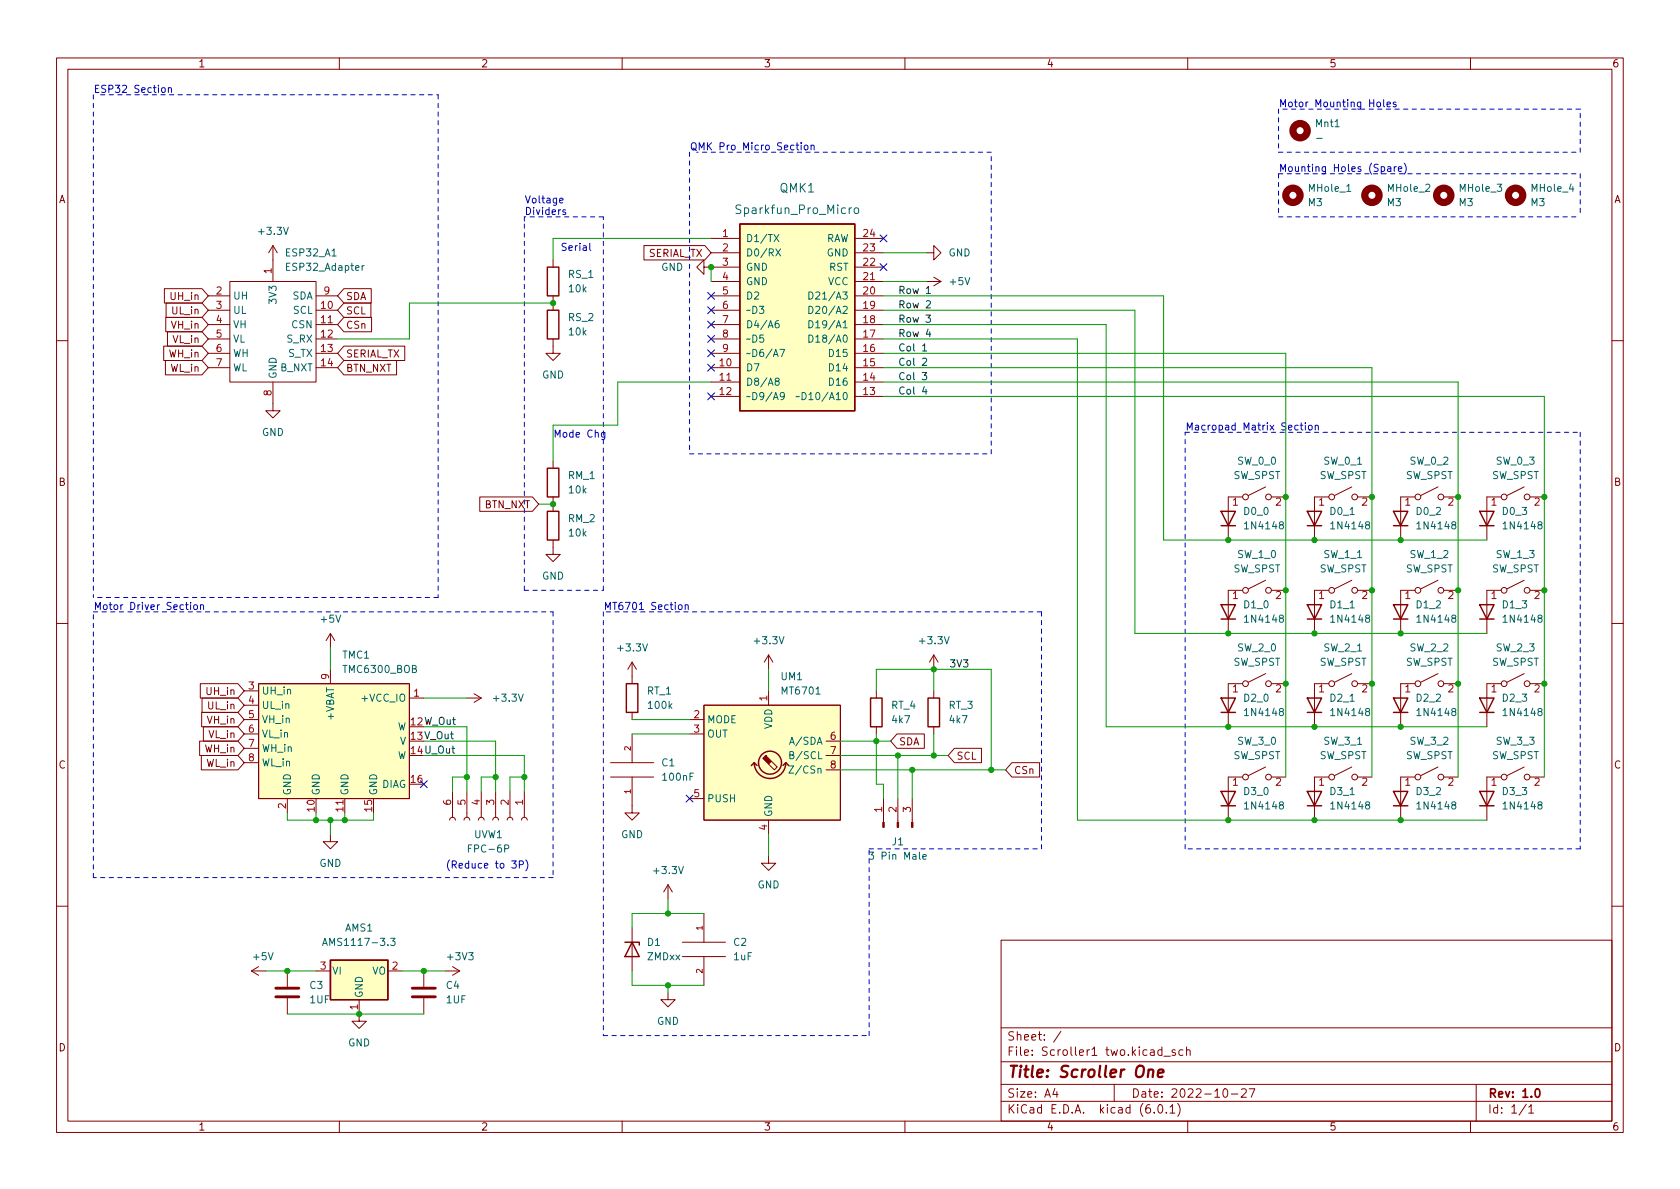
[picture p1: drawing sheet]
<svg xmlns="http://www.w3.org/2000/svg" width="297mm" height="210mm" viewBox="0 0 297 210" stroke-linecap="round" stroke-linejoin="round" font-family="sans-serif">
<g fill="none" stroke="#840000" stroke-width=".18">
<path d="M10 10.2h277v190.1h-277zM12 12.2h273v186.1h-273zM60 10.2v2M110 10.2v2M160 10.2v2M210 10.2v2M260 10.2v2M29.1 51h6.6l1.1 1.3-1.1 1.3h-6.6zM29.3 56.1h6.4l1.1 1.3-1.1 1.3h-6.4zM29.4 53.6h6.3l1.1 1.3-1.1 1.2h-6.3zM29.6 58.7h6.1l1.1 1.2-1.1 1.3h-6.1zM36.8 59.9h3.8"/>
<path d="M36.8 57.4h3.8M36.8 54.9h3.8M36.8 52.3h3.8M40.6 49.8h15.3v17.8h-15.3zM48.3 43.4v6.4M48.3 43.4l-.8 1.3M48.3 43.4l.7 1.3M55.9 59.9h3.8M55.9 57.4h3.8M55.9 54.9h3.8M55.9 52.3h3.8M60.8 53.6h4.8v2.5h-4.8l-1.1-1.2z"/>
<path d="M60.8 51h4.8v2.6h-4.8l-1.1-1.3zM60.8 56.1h4.9v2.6h-4.9l-1.1-1.3zM97.8 59.9v2.6h1.3l-1.3 1.2-1.3-1.2h1.3M97.8 46v1.2M97.8 52.3v2.6M113.9 43.4h10.7l1.1 1.3-1.1 1.3h-10.7zM124.5 47.2v-1.2l-1.3 1.2 1.3 1.3v-1.3h6.3M125.7 49.8h5.1M125.7 42.2h5.1M125.7 59.9h5.1M125.7 57.4h5.1M125.7 54.9h5.1"/>
<path d="M125.7 44.7h5.1M125.7 52.3h5.1M151.1 49.8h5.1M151.1 42.2h5.1M151.1 59.9h5.1M151.1 57.4h5.1M151.1 54.9h5.1M151.1 44.7h5.1M151.1 52.3h5.1M151.1 47.2h5.1M163.8 44.7h1.3v-1.3l1.3 1.3-1.3 1.3v-1.3M163.8 49.8h2.6"/>
<path d="M165.1 49l1.3 .8M166.4 49.8l-1.3 .7M10 60.2h2M28.9 61.2h6.8l1.1 1.3-1.1 1.2h-6.8zM29.2 63.7h6.5l1.1 1.3-1.1 1.3h-6.5zM36.8 65h3.8M36.8 62.5h3.8M48.3 67.6v5h1.2l-1.2 1.3-1.3-1.3h1.3M55.9 65h3.8M55.9 62.5h3.8M60.8 61.2h10.8v2.5h-10.8l-1.1-1.2zM60.8 63.7h9.3v2.6h-9.3l-1.1-1.3z"/>
<path d="M125.7 65h5.1M125.7 67.6h5.1M125.7 70.1h5.1M125.7 62.5h5.1M151.1 65h5.1M151.1 67.6h5.1M151.1 70.1h5.1M151.1 62.5h5.1M285 60.2h2M84.8 87.9h9.3l1.1 1.2-1.1 1.3h-9.3zM97.8 95.5v2.5h1.3l-1.3 1.3-1.3-1.3h1.3M97.8 81.5v1.3"/>
<path d="M97.8 87.9v2.5M219.7 87.9h-2.5v7.6M223.8 86.1l-3.1 1.5M224.8 87.9h2.5M234.9 87.9h-2.5v7.6M239 86.1l-3 1.5M240 87.9h2.6M250.2 87.9h-2.6v7.6M254.3 86.1l-3.1 1.5M255.3 87.9h2.5M265.4 87.9h-2.5v7.6M269.5 86.1l-3.1 1.5"/>
<path d="M270.5 87.9h2.5M10 110.2h2M58.4 112v2.5M58.4 118.4v2.5M58.4 112l-.7 1.3M58.4 112l.8 1.3M111.8 117.1v3.8M111.8 117.1l-.8 1.3M111.8 117.1l.7 1.3M135.9 115.8v2.6M135.9 115.8l-.8 1.3M135.9 115.8l.8 1.3"/>
<path d="M165.1 115.8l-.8 1.3M165.1 115.8v2.6M165.1 115.8l.8 1.3M219.7 104.4h-2.5v7.6M223.8 119.1l-3.1 1.5M223.8 102.6l-3.1 1.5M224.8 104.4h2.5M234.9 104.4h-2.5v7.6M239 119.1l-3 1.5M239 102.6l-3 1.5M240 104.4h2.6M250.2 104.4h-2.6v7.6"/>
<path d="M254.3 119.1l-3.1 1.5M254.3 102.6l-3.1 1.5M255.3 104.4h2.5M265.4 104.4h-2.5v7.6M269.5 119.1l-3.1 1.5M269.5 102.6l-3.1 1.5M270.5 104.4h2.5M285 110.2h2M35.3 131.1h6.8l1.1 1.2-1.1 1.3h-6.8zM35.4 120.9h6.7l1.1 1.3-1.1 1.2h-6.7zM35.6 133.6h6.5l1.1 1.3-1.1 1.2h-6.5zM35.7 126h6.4l1.1 1.2-1.1 1.3h-6.4z"/>
<path d="M35.7 123.4h6.4l1.1 1.3-1.1 1.3h-6.4zM36 128.5h6.1l1.1 1.3-1.1 1.3h-6.1zM43.2 127.2h2.5M43.2 129.8h2.5M43.2 134.9h2.5M43.2 122.2h2.5M43.2 124.7h2.5M43.2 132.3h2.5M45.7 120.9h26.7v20.3h-26.7zM72.4 123.4h2.5M80 139.9v4.6M82.5 123.4h2.6"/>
<path d="M82.5 139.9v4.6M83.8 122.7l1.3 .7M85.1 123.4l-1.3 .8M85.1 139.9v4.6M87.6 139.9v4.6M90.2 139.9v4.6M92.7 139.9v4.6M107.9 137.4h7.7M107.9 134.9h7.7M111.8 137.4v6.4h1.2l-1.2 1.2-1.3-1.2h1.3M111.8 126v1.2M111.8 129.8v5.1"/>
<path d="M121.9 127.2h2.6M121.9 129.8h2.6M124.5 124.7h24.1v20.3h-24.1zM135.9 122.2v2.5M136.4 134.6l1 1-.5 .5-1-1M146 131.1h2.6M146 133.6h2.6M146 136.1h2.6M154.9 122.2v1.2M154.9 128.5v1.3M158.6 129.8h4.8v2.5h-4.8l-1.1-1.2zM165.1 122.2v1.2"/>
<path d="M165.1 128.5v1.3M168.8 132.3h4.7v2.6h-4.7l-1.2-1.3zM178.9 134.9h4.9v2.5h-4.9l-1.1-1.3zM219.7 120.9h-2.5v7.6M219.7 137.4h-2.5v7.6M223.8 135.6l-3.1 1.6M224.8 120.9h2.5M224.8 137.4h2.5M234.9 120.9h-2.5v7.6M234.9 137.4h-2.5v7.6M239 135.6l-3 1.6M240 120.9h2.6"/>
<path d="M240 137.4h2.6M250.2 120.9h-2.6v7.6M250.2 137.4h-2.6v7.6M254.3 135.6l-3.1 1.6M255.3 120.9h2.5M255.3 137.4h2.5M265.4 120.9h-2.5v7.6M265.4 137.4h-2.5v7.6M269.5 135.6l-3.1 1.6M270.5 120.9h2.5M270.5 137.4h2.5M50.8 141.2v2.6"/>
<path d="M58.4 147.6v1.2h1.3l-1.3 1.3-1.3-1.3h1.3M61 141.2v2.6M79.5 145l.2-.3 .3-.2 .4 .2 .1 .3M82 145l.2-.3 .3-.2 .4 .2 .2 .3M84.6 145l.1-.3 .4-.2 .3 .2 .2 .3M87.1 145l.2-.3 .3-.2 .4 .2 .1 .3M89.7 145l.1-.3 .4-.2 .3 .2 .2 .3M92.2 145l.2-.3 .3-.2 .4 .2 .1 .3M118.1 156.5l-.8 1.2M118.1 156.5v2.5M118.1 156.5l.8 1.2M121.9 141.2h2.6"/>
<path d="M135.9 151.4v1.2h1.3l-1.3 1.3-1.3-1.3h1.3M135.9 145v2.6M156.2 141.2v4.2M158.7 141.2v4.2M161.3 141.2v4.2M10 160.2h2M44.4 171.7l1.3 .8M44.4 171.7h2.6M45.7 170.9l-1.3 .8M50.8 171.7v2.8M50.8 176.5v2.8M55.9 171.7h2.5"/>
<path d="M63.5 176.8v3.8h1.3l-1.3 1.3-1.3-1.3h1.3M68.6 171.7h2.5M74.9 171.7v2.8M74.9 176.5v2.8M78.7 171.7h2.6M80 170.9l1.3 .8M81.3 171.7l-1.3 .8M111.8 164.1v7.6M118.1 175.5v1.3h1.3l-1.3 1.2-1.3-1.2h1.3M120.6 169.2h7.7M120.6 166.6h7.7M124.5 161.5v5.1"/>
<path d="M124.5 169.2v5M177 166.3h108v32h-108zM285 160.2h2M60 198.3v2M110 198.3v2M160 198.3v2M177 194.8h108M177 191.8h108M177 187.8h108M177 181.8h108M186.5 192.5l-.4 1h1M186.9 193v1"/>
<path d="M187.6 182.4l-1.3 1.9M197 191.8v3M204.1 196.7v.1M204.9 195.4l.2-.1a.81 .81 0 0 1 .6 .7 .81 .81 0 0 1-.3 .8h-.2a.81 .81 0 0 1-.6-.6 .81 .81 0 0 1 .3-.8zM205.4 185.7l-.4-.1-.3 .3v.4l.2 .3h.5M205.4 185.1v1.5M205.8 186.8h1.1M206.2 196.7v.1M206.9 195.8l.4-.5v1.5M206.9 196.8h.8M207.8 185.7l-.4-.1-.2 .2 .1 .3 .5 .1v.4h-.6M208.2 195.1a1.72 1.72 0 0 1 0 2.3"/>
<path d="M209.1 185.7l-.4-.1-.3 .3v.4l.2 .3h.5M209.8 185.8l.2-.2 .4 .1v.9M209.8 185.1v1.5M210 198.3v2M216.4 192.6l.2-.1a.81 .81 0 0 1 .6 .7 .81 .81 0 0 1-.3 .8h-.2a.81 .81 0 0 1-.6-.6 .81 .81 0 0 1 .3-.8zM217.7 193.5h1.2M219.5 192.7l.6-.2 .2 .2 .1 .3-1 1h1M220.9 192.5h1l-.7 1.5M260 198.3v2M261 191.8v6.5M269.9 195.3l-1.3 1.9M270.3 195.8l.4-.5v1.5"/>
<path d="M270.3 196.8h.9"/>
<circle cx="220.2" cy="87.9" r=".51"/>
<circle cx="224.3" cy="87.9" r=".51"/>
<circle cx="235.5" cy="87.9" r=".51"/>
<circle cx="239.5" cy="87.9" r=".51"/>
<circle cx="250.7" cy="87.9" r=".51"/>
<circle cx="254.8" cy="87.9" r=".51"/>
<circle cx="265.9" cy="87.9" r=".51"/>
<circle cx="270" cy="87.9" r=".51"/>
<circle cx="220.2" cy="104.4" r=".51"/>
<circle cx="224.3" cy="104.4" r=".51"/>
<circle cx="235.5" cy="104.4" r=".51"/>
<circle cx="239.5" cy="104.4" r=".51"/>
<circle cx="250.7" cy="104.4" r=".51"/>
<circle cx="254.8" cy="104.4" r=".51"/>
<circle cx="265.9" cy="104.4" r=".51"/>
<circle cx="270" cy="104.4" r=".51"/>
<circle cx="220.2" cy="120.9" r=".51"/>
<circle cx="220.2" cy="137.4" r=".51"/>
<circle cx="224.3" cy="120.9" r=".51"/>
<circle cx="224.3" cy="137.4" r=".51"/>
<circle cx="235.5" cy="120.9" r=".51"/>
<circle cx="235.5" cy="137.4" r=".51"/>
<circle cx="239.5" cy="120.9" r=".51"/>
<circle cx="239.5" cy="137.4" r=".51"/>
<circle cx="250.7" cy="120.9" r=".51"/>
<circle cx="250.7" cy="137.4" r=".51"/>
<circle cx="254.8" cy="120.9" r=".51"/>
<circle cx="254.8" cy="137.4" r=".51"/>
<circle cx="265.9" cy="120.9" r=".51"/>
<circle cx="265.9" cy="137.4" r=".51"/>
<circle cx="270" cy="120.9" r=".51"/>
<circle cx="270" cy="137.4" r=".51"/>
</g>
<path d="M271.6 192.6l.2-.1a.82 .82 0 0 1 .6 .7 .82 .82 0 0 1-.3 .8h-.2a.81 .81 0 0 1-.6-.6 .81 .81 0 0 1 .3-.8z" fill="none" stroke="#840000" stroke-width=".3"/>
<path d="M203.1 189.3a.49 .49 0 0 1 .8 .1l-.1 1.1M203.1 189.1l-.2 1.4M204.7 189.8l1-.2v-.4l-.2-.1-.6 .1-.2 1 .2 .3 .6-.1" fill="none" stroke="#840000" stroke-width=".4"/>
<g fill="none" stroke="#840000" stroke-width=".25">
<path d="M130.8 39.6h20.3v33h-20.3zM96.8 54.9h2v5h-2zM96.8 47.2h2v5.1h-2zM96.8 90.4h2v5.1h-2zM96.8 82.8h2v5.1h-2zM215.9 90.4h2.5l-1.2 2.6zM215.9 93h2.5M231.1 90.4h2.6l-1.3 2.6zM231.1 93h2.6M246.4 90.4h2.5l-1.3 2.6zM246.4 93h2.5M261.6 90.4h2.6l-1.3 2.6z"/>
<path d="M261.6 93h2.6M215.9 106.9h2.5l-1.2 2.6zM215.9 109.5h2.5M231.1 106.9h2.6l-1.3 2.6zM231.1 109.5h2.6M246.4 106.9h2.5l-1.3 2.6zM246.4 109.5h2.5M261.6 106.9h2.6l-1.3 2.6zM261.6 109.5h2.6M110.7 120.9h2.1v5.1h-2.1zM133.3 134.9a2.79 2.79 0 0 0 2.8 2.8 2.79 2.79 0 0 0 2.8-2.8M133.3 134.9l-.5 .5"/>
<path d="M133.3 134.9l.6 .5M138.9 134.9l-.5 .5M138.9 134.9l.5 .5M153.9 123.4h2.1v5.1h-2.1zM164.1 123.4h2v5.1h-2zM215.9 139.9h2.5l-1.2 2.6zM215.9 123.4h2.5l-1.2 2.6zM215.9 126h2.5M231.1 123.4h2.6l-1.3 2.6zM231.1 139.9h2.6l-1.3 2.6zM231.1 126h2.6M246.4 139.9h2.5l-1.3 2.6z"/>
<path d="M246.4 123.4h2.5l-1.3 2.6zM246.4 126h2.5M261.6 139.9h2.6l-1.3 2.6zM261.6 123.4h2.6l-1.3 2.6zM261.6 126h2.6M215.9 142.5h2.5M231.1 142.5h2.6M246.4 142.5h2.5M261.6 142.5h2.6M58.4 169.8h10.2v7h-10.2zM110.5 166.6h2.5v.5M111.8 166.6l1.2 2.6h-2.5z"/>
<circle cx="136.1" cy="134.9" r="2.03"/>
</g>
<g fill="#ffffc2" stroke="#ffffc2" stroke-width=".18">
<path d="M58.4 169.8h10.2v7h-10.2z"/>
<path d="M124.5 124.7h24.1v20.3h-24.1z"/>
<path d="M45.7 120.9h26.7v20.3h-26.7z"/>
<path d="M130.8 39.6h20.3v33h-20.3z"/>
</g>
<g fill="none" stroke="#006464" stroke-width=".18">
<path d="M151.1 36.9l.2-.1 .4 .1 .1 .6-.1 .2-.4 .1-.2-.2zM64.4 47l-.4 .2M136.9 41.5l.8 1.2M137.2 44l.8 1.3M137.6 56.7l-.3 .1a.86 .86 0 0 0 0 1.2l.4-.1 .1-.5-.3-.2h-.2l-.3 .2M137.7 41.5l-.8 1.2M138 44l-.8 1.3M143 59.2a.64 .64 0 0 1 .8 .7 .64 .64 0 0 1-.8 .6zM143 56.7a.64 .64 0 0 1 .8 .6 .64 .64 0 0 1-.8 .7zM143 54.2a.64 .64 0 0 1 .8 .6 .64 .64 0 0 1-.8 .6zM143 51.6a.64 .64 0 0 1 .8 .7 .64 .64 0 0 1-.8 .6zM137.3 67.4l-.3-.2 .1-.2 .2-.1h.3l.2 .2-.1 .2-.5 .2-.2 .1v.3l.3 .2h.3l.2-.2v-.3l-.3-.2"/>
<path d="M137.9 61.8h.8l-.5 1.3M138.7 69.9l-.3 .3-.3-.1-.2-.2 .2-.4 .3-.1 .2 .1a.84 .84 0 0 1-.3 1.2h-.2M141.3 70.1l-.6 .1M141.8 69.4a.64 .64 0 0 1 .7 .6 .64 .64 0 0 1-.7 .7zM139.5 135.4h.8l-.8 1.3h.8M139.7 133.5l.5-.1 .1-.1v-.3l-.6-.1v1.3h.4l.2-.1 .1-.4-.3-.2M153.7 150.7h.8l-.5 .5 .4 .1v.5l-.2 .2-.5-.2M163.2 151.5l.6-.1-.1-.2-.4-.1-.1 .2v.6h.5M57 167.2l.5-1.3 .4 1.3M57.1 166.8h.7M69.1 165.9h.7l-.4 .5 .4 .1v.6l-.2 .1-.5-.1"/>
</g>
<g fill="#840000" stroke="#840000" stroke-width=".18">
<path d="M161.2 145.4h.2v.9h-.2z"/>
<path d="M158.6 145.4h.3v.9h-.3z"/>
<path d="M156.1 145.4h.2v.9h-.2z"/>
<path d="M135.4 133.6l1 1-.5 .5-1-1 .5-.5 .1 .1z"/>
</g>
<path d="M48.8 176.3h4M48.8 174.7h4M72.9 176.3h4.1M72.9 174.7h4.1" fill="none" stroke="#840000" stroke-width=".51"/>
<g fill="none" stroke="#840000" stroke-width="1.3">
<circle cx="228.6" cy="34.5" r="1.27"/>
<circle cx="229.9" cy="23.1" r="1.27"/>
<circle cx="242.6" cy="34.5" r="1.27"/>
<circle cx="255.3" cy="34.5" r="1.27"/>
<circle cx="268" cy="34.5" r="1.27"/>
</g>
<path d="M163.7 55.7h.8l-.4 .5 .4 .1v.6l-.2 .1-.6-.1M163.8 51l.3-.4v1.3M163.8 53.3l.5-.1 .2 .3-.8 .9h.8M163.8 51.9h.7M164.1 58.2l-.3 .9h.8M164.4 58.7v.8M163.1 65.9h.7l-.4 .5 .4 .1v.5l-.2 .1-.5-.1M163.1 61.2l.4-.4v1.3M163.1 63.5l.5-.2 .2 .4-.7 .9h.7M163.1 62.1h.7M163.4 68.4l-.3 .9h.8M163.7 68.8v.9" fill="none" stroke="#0f0f0f" stroke-width=".18"/>
<g fill="none" stroke="#0000c2" stroke-width=".18">
<path d="M28.7 15.6l.3-.1 .2 .2v.4l-.2 .2h-.3l-.1-.2zM29.8 15.6l.2-.1 .3 .1v.7M29.8 15.5v.8M243.6 18.1l.3-.1 .2 .3v.3l-.2 .3-.3-.1-.2-.2zM244.6 17.6v1.1l.2 .2M245.2 18.5l.7-.2-.1-.2-.4-.1-.2 .2 .1 .6h.5M246.8 18.1l-.3-.1-.2 .2 .1 .2 .4 .1v.3h-.5M99 35.5l.6-.2-.1-.2-.4-.1-.1 .2v.6h.5M100 37.2l-.3-.1-.2 .2 .1 .2 .4 .1v.3h-.5M140.7 25.7h.5M140.9 25.2v1.1l.3 .2M141.7 25.2v.2"/>
<path d="M141.7 25.7v.8M142.3 25.7h.3l.3 .2v.4l-.3 .2-.3-.1-.1-.1zM143.4 25.8l.2-.1h.3v.8M143.4 25.7v.8M245.4 29.5h.5v.8M245.9 29.8h-.4l-.2 .2 .2 .3h.4M246.5 29.5v.8M246.9 29.5l-.4 .2M247.2 29.9l.6-.1v-.3h-.4l-.2 .2 .1 .6h.5M248.3 28.9a1.46 1.46 0 0 1 0 1.9M104.3 43v1.1l.2 .2M106.9 76.5v1l-.2 .2h-.3"/>
<path d="M106.9 76.5h-.3l-.3 .2 .2 .5h.4M229.9 75.2h.5M230.1 74.8v1.1l.3 .1M230.8 74.8v.1M230.8 75.2v.8M231.5 75.3l.3-.1 .2 .2v.4l-.2 .2h-.3l-.2-.2zM232.5 75.3l.2-.1 .3 .1 .1 .7M232.5 75.2v.8M32.8 106.9h.5M33 106.5v1.1l.3 .2M33.7 106.5v.1M33.7 106.9v.9"/>
<path d="M34.4 107l.3-.1 .2 .3v.3l-.2 .3-.3-.1-.2-.2zM35.5 107.1l.1-.2 .3 .1 .1 .8M35.5 106.9v.9M120.1 107l.3-.1 .2 .3v.3l-.2 .3-.3-.1-.2-.2zM121.1 107.1l.2-.2 .3 .1 .1 .8M121.1 106.9v.9M90.5 152.2h.8l-.4 .5 .3 .1v.6l-.2 .1-.5-.1M91.8 152.9l.6-.1 .1-.1v-.3l-.7-.2v1.3M93 152.1a1.46 1.46 0 0 1 0 1.9"/>
</g>
<g fill="none" stroke="#0000c2" stroke-width=".18" stroke-dasharray=".8 .8">
<path d="M16.5 16.8v88.9M17.8 16.8h59.7M77.5 16.8v88.9M226.1 19.3v7.6M279.4 19.3h-53.3M92.7 38.3v1.3M92.7 39.6v64.8M106.7 38.3h-14M121.9 26.9v53.4M175.3 26.9h-52.1M226.1 38.3h53.3M226.1 30.7v7.6"/>
<path d="M226.1 30.7h53.3M226.1 26.9h53.3M279.4 26.9v-7.6M279.4 30.7v7.6M209.5 76.4h69.9M279.4 76.4v73.7M121.9 80.3h53.4M175.3 80.3v-53.4M16.5 108.2h81.3M77.5 105.7h-61M92.7 104.4h14M97.8 108.2v47"/>
<path d="M106.7 104.4v-66.1M106.7 108.2v74.9M184.1 108.2h-77.4M16.5 155.2v-47M97.8 155.2h-81.3M153.7 150.1h30.4M184.1 150.1v-41.9M209.5 150.1v-73.7M279.4 150.1h-69.9M106.7 183.1h47M153.7 183.1v-33"/>
</g>
<g fill="none" stroke="#009600" stroke-width=".18">
<path d="M97.8 53.6h-25.4v6.3h-12.7M125.7 42.2h-27.9v3.8M125.7 47.2v2.6M156.2 59.9h34.3v85.1h72.4M156.2 57.4h39.4v71.1h67.3M156.2 52.3h49.5v43.2h57.2M156.2 54.9h44.5v57.1h62.2M156.2 49.8h7.6M156.2 44.7h7.6M125.7 67.6h-16.5v7.6h-11.4v6.3M156.2 65h86.4v72.4M156.2 62.5h71.1v74.9"/>
<path d="M156.2 67.6h101.6v69.8M156.2 70.1h116.8v67.3M95.2 89.1h2.6M58.4 114.5v3.9M135.9 118.4v3.8M165.1 118.4v3.8M74.9 133.6h17.8v6.3M74.9 131.1h12.7v8.8M74.9 128.5h7.6v11.4M74.9 123.4h7.6M82.5 137.4h-2.5v2.5M87.6 137.4h-2.5v2.5"/>
<path d="M92.7 137.4h-2.5v2.5M111.8 129.8h10.1M111.8 127.2h10.1M148.6 133.6h19M148.6 136.1h29.2M148.6 131.1h8.9M154.9 122.2v-3.8h20.4v17.7M154.9 129.8v8.9h1.3v2.5M158.7 133.6v7.6M161.3 136.1v5.1M165.1 129.8v3.8M50.8 143.8v1.2h15.2v-1.2"/>
<path d="M55.9 143.8v1.2M58.4 145v2.6M61 143.8v1.2M118.1 159v2.5M135.9 147.6v3.8M47 171.7h8.9M50.8 179.3h24.1M71.1 171.7h7.6M111.8 171.7v2.5h12.7M118.1 174.2v1.3M124.5 161.5h-12.7v2.6"/>
</g>
<g fill="none" stroke="#000084" stroke-width=".18">
<path d="M125.1 59.3l1.2 1.2M125.1 51.7l1.2 1.2M125.1 54.2l1.2 1.3M125.1 56.8l1.2 1.2M126.3 59.3l-1.2 1.2M126.3 51.7l-1.2 1.2M126.3 54.2l-1.2 1.3M126.3 56.8l-1.2 1.2M155.6 41.5l1.2 1.3M155.6 46.6l1.2 1.2M156.8 41.5l-1.2 1.3M156.8 46.6l-1.2 1.2"/>
<path d="M125.1 64.4l1.2 1.2M125.1 69.5l1.2 1.2M125.1 61.9l1.2 1.2M126.3 64.4l-1.2 1.2M126.3 69.5l-1.2 1.2M126.3 61.9l-1.2 1.2M74.3 138.1l1.2 1.2M75.5 138.1l-1.2 1.2M121.3 140.6l1.2 1.2M122.5 140.6l-1.2 1.2"/>
</g>
<g fill="#009600" stroke="#009600" stroke-width=".18">
<circle cx="161.3" cy="136.1" r=".46"/>
<circle cx="158.7" cy="133.6" r=".46"/>
<circle cx="154.9" cy="131.1" r=".46"/>
<circle cx="125.7" cy="47.2" r=".46"/>
<circle cx="55.9" cy="145" r=".46"/>
<circle cx="63.5" cy="179.3" r=".46"/>
<circle cx="50.8" cy="171.7" r=".46"/>
<circle cx="61" cy="145" r=".46"/>
<circle cx="58.4" cy="145" r=".46"/>
<circle cx="74.9" cy="171.7" r=".46"/>
<circle cx="97.8" cy="53.6" r=".46"/>
<circle cx="97.8" cy="89.1" r=".46"/>
<circle cx="92.7" cy="137.4" r=".46"/>
<circle cx="87.6" cy="137.4" r=".46"/>
<circle cx="118.1" cy="161.5" r=".46"/>
<circle cx="118.1" cy="174.2" r=".46"/>
<circle cx="82.5" cy="137.4" r=".46"/>
<circle cx="217.2" cy="128.5" r=".46"/>
<circle cx="165.1" cy="118.4" r=".46"/>
<circle cx="165.1" cy="133.6" r=".46"/>
<circle cx="232.4" cy="95.5" r=".46"/>
<circle cx="175.3" cy="136.1" r=".46"/>
<circle cx="257.8" cy="104.4" r=".46"/>
<circle cx="273" cy="120.9" r=".46"/>
<circle cx="273" cy="104.4" r=".46"/>
<circle cx="273" cy="87.9" r=".46"/>
<circle cx="257.8" cy="87.9" r=".46"/>
<circle cx="217.2" cy="95.5" r=".46"/>
<circle cx="227.3" cy="87.9" r=".46"/>
<circle cx="242.6" cy="87.9" r=".46"/>
<circle cx="247.6" cy="95.5" r=".46"/>
<circle cx="257.8" cy="120.9" r=".46"/>
<circle cx="242.6" cy="120.9" r=".46"/>
<circle cx="242.6" cy="104.4" r=".46"/>
<circle cx="247.6" cy="112" r=".46"/>
<circle cx="227.3" cy="104.4" r=".46"/>
<circle cx="232.4" cy="112" r=".46"/>
<circle cx="247.6" cy="145" r=".46"/>
<circle cx="232.4" cy="145" r=".46"/>
<circle cx="247.6" cy="128.5" r=".46"/>
<circle cx="232.4" cy="128.5" r=".46"/>
<circle cx="217.2" cy="145" r=".46"/>
<circle cx="217.2" cy="112" r=".46"/>
<circle cx="227.3" cy="120.9" r=".46"/>
</g>
<text font-size="2.8" fill="#840000" x="178" y="190.6">Title: Scroller One</text>
<g font-size="2.1" fill="#006464">
<text x="137.9" y="34">QMK1</text>
<text x="130.6" y="37.8">Sparkfun_Pro_Micro</text>
</g>
<g font-size="2.1" fill="#840000">
<text x="178" y="184">Sheet: /</text>
<text x="178" y="186.7">File: Scroller1 two.kicad_sch</text>
<text x="178" y="196.9">KiCad E.D.A. kicad (6.0.1)</text>
<text x="178" y="194.1">Size: A4</text>
<text x="200" y="194.1">Date: 2022-10-27</text>
<text x="263" y="194.1">Rev: 1.0</text>
<text x="263" y="196.9">Id: 1/1</text>
</g>
<g font-size="1.8" fill="#840000">
<text x="35" y="11.9">1</text>
<text x="85" y="11.9">2</text>
<text x="135" y="11.9">3</text>
<text x="185" y="11.9">4</text>
<text x="235" y="11.9">5</text>
<text x="285" y="11.9">6</text>
<text x="10.3" y="35.9">A</text>
<text x="285.3" y="35.9">A</text>
<text x="114.6" y="45.4">SERIAL_TX</text>
<text x="30.3" y="53">UH_in</text>
<text x="61.1" y="53">SDA</text>
<text x="30.4" y="58.1">VH_in</text>
<text x="30.5" y="55.6">UL_in</text>
<text x="61.1" y="55.6">SCL</text>
<text x="61.1" y="58.1">CSn</text>
<text x="29.9" y="63.2">WH_in</text>
<text x="30.1" y="65.7">WL_in</text>
<text x="30.6" y="60.7">VL_in</text>
<text x="61.1" y="63.2">SERIAL_TX</text>
<text x="61.1" y="65.7">BTN_NXT</text>
<text x="10.3" y="85.9">B</text>
<text x="85.7" y="89.9">BTN_NXT</text>
<text x="285.3" y="85.9">B</text>
<text x="36.6" y="122.9">UH_in</text>
<text x="36.8" y="125.4">UL_in</text>
<text x="36.7" y="128">VH_in</text>
<text x="36.9" y="130.5">VL_in</text>
<text x="158.9" y="131.8">SDA</text>
<text x="10.3" y="135.9">C</text>
<text x="36.2" y="133.1">WH_in</text>
<text x="36.4" y="135.6">WL_in</text>
<text x="169.1" y="134.3">SCL</text>
<text x="179.2" y="136.9">CSn</text>
<text x="285.3" y="135.9">C</text>
<text x="10.3" y="185.9">D</text>
<text x="285.3" y="185.9">D</text>
<text x="35" y="199.9">1</text>
<text x="85" y="199.9">2</text>
<text x="135" y="199.9">3</text>
<text x="185" y="199.9">4</text>
<text x="235" y="199.9">5</text>
<text x="285" y="199.9">6</text>
</g>
<g font-size="1.8" fill="#0000c2">
<text x="16.5" y="16.4">ESP32 Section</text>
<text x="226.1" y="18.9">Motor Mounting Holes</text>
<text x="121.9" y="26.6">QMK Pro Micro Section</text>
<text x="92.7" y="36">Voltage</text>
<text x="226.1" y="30.4">Mounting Holes (Spare)</text>
<text x="92.7" y="38">Dividers</text>
<text x="99.1" y="44.3">Serial</text>
<text x="97.8" y="77.4">Mode Chg</text>
<text x="209.5" y="76.1">Macropad Matrix Section</text>
<text x="16.5" y="107.8">Motor Driver Section</text>
<text x="106.7" y="107.8">MT6701 Section</text>
<text x="78.7" y="153.6">(Reduce to 3P)</text>
</g>
<g font-size="1.8" fill="#006464">
<text x="232.7" y="22.5">Mnt1</text>
<text x="233" y="25">-</text>
<text x="231.5" y="33.9">MHole_1</text>
<text x="245.5" y="33.9">MHole_2</text>
<text x="258.2" y="33.9">MHole_3</text>
<text x="270.9" y="33.9">MHole_4</text>
<text x="45.9" y="41.5">+3.3V</text>
<text x="231.3" y="36.4">M3</text>
<text x="245.3" y="36.4">M3</text>
<text x="258" y="36.4">M3</text>
<text x="270.7" y="36.4">M3</text>
<text x="50.6" y="45.3">ESP32_A1</text>
<text x="50.8" y="47.9">ESP32_Adapter</text>
<text x="116.9" y="47.9">GND</text>
<text x="131.8" y="42.8">D1/TX</text>
<text x="131.8" y="45.3">D0/RX</text>
<text x="131.8" y="47.9">GND</text>
<text x="145.9" y="42.8">RAW</text>
<text x="146.2" y="45.3">GND</text>
<text x="146.6" y="47.9">RST</text>
<text x="167.7" y="45.3">GND</text>
<text x="41.1" y="53">UH</text>
<text x="48.9" y="53.4" transform="rotate(-90 48.9 53.4)">3V3</text>
<text x="51.6" y="53">SDA</text>
<text x="100.5" y="49.1">RS_1</text>
<text x="100.7" y="51.7">10k</text>
<text x="131.8" y="50.4">GND</text>
<text x="131.8" y="53">D2</text>
<text x="144.1" y="53">D21/A3</text>
<text x="146.4" y="50.4">VCC</text>
<text x="168.1" y="50.4">+5V</text>
<text x="41.1" y="55.5">UL</text>
<text x="41.1" y="58">VH</text>
<text x="51.6" y="58">CSN</text>
<text x="51.8" y="55.5">SCL</text>
<text x="100.5" y="56.8">RS_2</text>
<text x="100.7" y="59.3">10k</text>
<text x="131.8" y="55.5">~D3</text>
<text x="131.8" y="58">D4/A6</text>
<text x="144.1" y="58">D19/A1</text>
<text x="144.1" y="55.5">D20/A2</text>
<text x="41.1" y="60.6">VL</text>
<text x="41.1" y="63.1">WH</text>
<text x="41.1" y="65.7">WL</text>
<text x="49.6" y="65.7">B_NXT</text>
<text x="50.8" y="60.6">S_RX</text>
<text x="50.9" y="63.1">S_TX</text>
<text x="131.8" y="65.7">D7</text>
<text x="131.8" y="60.6">~D5</text>
<text x="131.8" y="63.1">~D6/A7</text>
<text x="144.1" y="60.6">D18/A0</text>
<text x="146.9" y="65.7">D14</text>
<text x="146.9" y="63.1">D15</text>
<text x="48.9" y="67.1" transform="rotate(-90 48.9 67.1)">GND</text>
<text x="95.8" y="66.9">GND</text>
<text x="131.8" y="68.2">D8/A8</text>
<text x="131.8" y="70.7">~D9/A9</text>
<text x="143.1" y="70.7">~D10/A10</text>
<text x="146.9" y="68.2">D16</text>
<text x="46.3" y="77.1">GND</text>
<text x="218.9" y="82.2">SW_0_0</text>
<text x="234.1" y="82.2">SW_0_1</text>
<text x="249.3" y="82.2">SW_0_2</text>
<text x="264.6" y="82.2">SW_0_3</text>
<text x="100.5" y="84.7">RM_1</text>
<text x="100.7" y="87.2">10k</text>
<text x="218" y="84.7">SW_SPST</text>
<text x="233.3" y="84.7">SW_SPST</text>
<text x="248.5" y="84.7">SW_SPST</text>
<text x="263.7" y="84.7">SW_SPST</text>
<text x="100.5" y="92.3">RM_2</text>
<text x="100.7" y="94.9">10k</text>
<text x="220" y="91.1">D0_0</text>
<text x="220.4" y="93.6">1N4148</text>
<text x="235.2" y="91.1">D0_1</text>
<text x="235.6" y="93.6">1N4148</text>
<text x="250.5" y="91.1">D0_2</text>
<text x="250.9" y="93.6">1N4148</text>
<text x="265.7" y="91.1">D0_3</text>
<text x="266.1" y="93.6">1N4148</text>
<text x="218" y="101.2">SW_SPST</text>
<text x="218.9" y="98.7">SW_1_0</text>
<text x="233.3" y="101.2">SW_SPST</text>
<text x="234.1" y="98.7">SW_1_1</text>
<text x="248.5" y="101.2">SW_SPST</text>
<text x="249.3" y="98.7">SW_1_2</text>
<text x="263.7" y="101.2">SW_SPST</text>
<text x="264.6" y="98.7">SW_1_3</text>
<text x="95.8" y="102.5">GND</text>
<text x="220" y="107.6">D1_0</text>
<text x="235.2" y="107.6">D1_1</text>
<text x="250.5" y="107.6">D1_2</text>
<text x="265.7" y="107.6">D1_3</text>
<text x="56.8" y="110.1">+5V</text>
<text x="133.6" y="113.9">+3.3V</text>
<text x="162.8" y="113.9">+3.3V</text>
<text x="220.4" y="110.1">1N4148</text>
<text x="235.6" y="110.1">1N4148</text>
<text x="250.9" y="110.1">1N4148</text>
<text x="266.1" y="110.1">1N4148</text>
<text x="60.6" y="116.5">TMC1</text>
<text x="60.9" y="119">TMC6300_BOB</text>
<text x="109.4" y="115.2">+3.3V</text>
<text x="218" y="117.7">SW_SPST</text>
<text x="218.9" y="115.2">SW_2_0</text>
<text x="233.3" y="117.7">SW_SPST</text>
<text x="234.1" y="115.2">SW_2_1</text>
<text x="248.5" y="117.7">SW_SPST</text>
<text x="249.3" y="115.2">SW_2_2</text>
<text x="263.7" y="117.7">SW_SPST</text>
<text x="264.6" y="115.2">SW_2_3</text>
<text x="46.2" y="122.8">UH_in</text>
<text x="46.2" y="125.3">UL_in</text>
<text x="64.3" y="124.1">+VCC_IO</text>
<text x="87.5" y="124.1">+3.3V</text>
<text x="114.4" y="122.8">RT_1</text>
<text x="114.7" y="125.3">100k</text>
<text x="138.1" y="120.3">UM1</text>
<text x="138.4" y="122.8">MT6701</text>
<text x="157.6" y="125.3">RT_4</text>
<text x="167.8" y="125.3">RT_3</text>
<text x="220" y="124.1">D2_0</text>
<text x="235.2" y="124.1">D2_1</text>
<text x="250.5" y="124.1">D2_2</text>
<text x="265.7" y="124.1">D2_3</text>
<text x="46.2" y="127.9">VH_in</text>
<text x="46.2" y="130.4">VL_in</text>
<text x="59.1" y="127.3" transform="rotate(-90 59.1 127.3)">+VBAT</text>
<text x="70.2" y="129.2">W</text>
<text x="70.7" y="131.7">V</text>
<text x="125" y="127.9">MODE</text>
<text x="125" y="130.4">OUT</text>
<text x="136.5" y="129" transform="rotate(-90 136.5 129)">VDD</text>
<text x="140" y="131.7">A/SDA</text>
<text x="157.8" y="127.9">4k7</text>
<text x="168" y="127.9">4k7</text>
<text x="218.9" y="131.7">SW_3_0</text>
<text x="220.4" y="126.6">1N4148</text>
<text x="234.1" y="131.7">SW_3_1</text>
<text x="235.6" y="126.6">1N4148</text>
<text x="249.3" y="131.7">SW_3_2</text>
<text x="250.9" y="126.6">1N4148</text>
<text x="264.6" y="131.7">SW_3_3</text>
<text x="266.1" y="126.6">1N4148</text>
<text x="46.2" y="133">WH_in</text>
<text x="46.2" y="135.5">WL_in</text>
<text x="70.2" y="134.2">W</text>
<text x="117" y="135.5">C1</text>
<text x="140.2" y="134.2">B/SCL</text>
<text x="140.4" y="136.8">Z/CSn</text>
<text x="218" y="134.2">SW_SPST</text>
<text x="233.3" y="134.2">SW_SPST</text>
<text x="248.5" y="134.2">SW_SPST</text>
<text x="263.7" y="134.2">SW_SPST</text>
<text x="51.4" y="140.7" transform="rotate(-90 51.4 140.7)">GND</text>
<text x="56.5" y="140.7" transform="rotate(-90 56.5 140.7)">GND</text>
<text x="61.6" y="140.7" transform="rotate(-90 61.6 140.7)">GND</text>
<text x="66.7" y="140.7" transform="rotate(-90 66.7 140.7)">GND</text>
<text x="67.5" y="139.3">DIAG</text>
<text x="117.3" y="138">100nF</text>
<text x="125" y="141.9">PUSH</text>
<text x="220" y="140.6">D3_0</text>
<text x="220.4" y="143.1">1N4148</text>
<text x="235.2" y="140.6">D3_1</text>
<text x="235.6" y="143.1">1N4148</text>
<text x="250.5" y="140.6">D3_2</text>
<text x="250.9" y="143.1">1N4148</text>
<text x="265.7" y="140.6">D3_3</text>
<text x="266.1" y="143.1">1N4148</text>
<text x="83.8" y="148.2">UVW1</text>
<text x="109.8" y="148.2">GND</text>
<text x="136.5" y="144.5" transform="rotate(-90 136.5 144.5)">GND</text>
<text x="157.8" y="149.5">J1</text>
<text x="56.5" y="153.3">GND</text>
<text x="83.2" y="150.7">FPC-6P</text>
<text x="115.8" y="154.6">+3.3V</text>
<text x="154.4" y="152">3 Pin Male</text>
<text x="133.9" y="157.1">GND</text>
<text x="58" y="167.3">AMS1117-3.3</text>
<text x="61" y="164.7">AMS1</text>
<text x="114.5" y="167.3">D1</text>
<text x="129.7" y="167.3">C2</text>
<text x="44.9" y="169.8">+5V</text>
<text x="58.7" y="172.3">VI</text>
<text x="65.8" y="172.3">VO</text>
<text x="79.3" y="169.8">+3V3</text>
<text x="114.5" y="169.8">ZMDxx</text>
<text x="129.8" y="169.8">1uF</text>
<text x="54.8" y="174.9">C3</text>
<text x="54.8" y="177.4">1UF</text>
<text x="64.1" y="176.5" transform="rotate(-90 64.1 176.5)">GND</text>
<text x="78.9" y="174.9">C4</text>
<text x="79" y="177.4">1UF</text>
<text x="61.5" y="185">GND</text>
<text x="116.1" y="181.2">GND</text>
</g>
<g font-size="1.8" fill="#a90000">
<text x="127.8" y="41.9">1</text>
<text x="152.7" y="41.9">24</text>
<text x="127.8" y="44.4">2</text>
<text x="127.8" y="47">3</text>
<text x="152.7" y="47">22</text>
<text x="152.7" y="44.4">23</text>
<text x="38.2" y="52.1">2</text>
<text x="48" y="48.4" transform="rotate(-90 48 48.4)">1</text>
<text x="57.3" y="52.1">9</text>
<text x="127.8" y="49.5">4</text>
<text x="127.8" y="52.1">5</text>
<text x="152.7" y="52.1">20</text>
<text x="152.7" y="49.5">21</text>
<text x="38.2" y="54.6">3</text>
<text x="38.2" y="57.1">4</text>
<text x="38.2" y="59.7">5</text>
<text x="56.8" y="54.6">10</text>
<text x="56.8" y="57.1">11</text>
<text x="56.8" y="59.7">12</text>
<text x="127.8" y="54.6">6</text>
<text x="127.8" y="57.1">7</text>
<text x="127.8" y="59.7">8</text>
<text x="152.7" y="59.7">17</text>
<text x="152.7" y="57.1">18</text>
<text x="152.7" y="54.6">19</text>
<text x="38.2" y="62.2">6</text>
<text x="38.2" y="64.8">7</text>
<text x="56.8" y="62.2">13</text>
<text x="56.8" y="64.8">14</text>
<text x="127.3" y="64.8">10</text>
<text x="127.8" y="62.2">9</text>
<text x="152.7" y="64.8">15</text>
<text x="152.7" y="62.2">16</text>
<text x="48" y="70" transform="rotate(-90 48 70)">8</text>
<text x="127.3" y="67.3">11</text>
<text x="127.3" y="69.8">12</text>
<text x="152.7" y="69.8">13</text>
<text x="152.7" y="67.3">14</text>
<text x="217.9" y="89.4">1</text>
<text x="225.6" y="89.4">2</text>
<text x="233.2" y="89.4">1</text>
<text x="240.8" y="89.4">2</text>
<text x="248.4" y="89.4">1</text>
<text x="256" y="89.4">2</text>
<text x="263.7" y="89.4">1</text>
<text x="271.3" y="89.4">2</text>
<text x="217.9" y="105.9">1</text>
<text x="225.6" y="105.9">2</text>
<text x="233.2" y="105.9">1</text>
<text x="240.8" y="105.9">2</text>
<text x="248.4" y="105.9">1</text>
<text x="256" y="105.9">2</text>
<text x="263.7" y="105.9">1</text>
<text x="271.3" y="105.9">2</text>
<text x="44" y="121.9">3</text>
<text x="44" y="124.5">4</text>
<text x="58.2" y="120.1" transform="rotate(-90 58.2 120.1)">9</text>
<text x="73.2" y="123.2">1</text>
<text x="135.6" y="123.9" transform="rotate(-90 135.6 123.9)">1</text>
<text x="217.9" y="122.4">1</text>
<text x="225.6" y="122.4">2</text>
<text x="233.2" y="122.4">1</text>
<text x="240.8" y="122.4">2</text>
<text x="248.4" y="122.4">1</text>
<text x="256" y="122.4">2</text>
<text x="263.7" y="122.4">1</text>
<text x="271.3" y="122.4">2</text>
<text x="44" y="127">5</text>
<text x="44" y="129.5">6</text>
<text x="122.7" y="127">2</text>
<text x="122.7" y="129.5">3</text>
<text x="146.8" y="130.8">6</text>
<text x="44" y="132.1">7</text>
<text x="44" y="134.6">8</text>
<text x="146.8" y="133.3">7</text>
<text x="146.8" y="135.9">8</text>
<text x="50.5" y="143" transform="rotate(-90 50.5 143)">2</text>
<text x="55.6" y="143.5" transform="rotate(-90 55.6 143.5)">10</text>
<text x="60.7" y="143.5" transform="rotate(-90 60.7 143.5)">11</text>
<text x="65.8" y="143.5" transform="rotate(-90 65.8 143.5)">15</text>
<text x="72.7" y="138.4">16</text>
<text x="79.8" y="142.3" transform="rotate(-90 79.8 142.3)">6</text>
<text x="82.3" y="142.3" transform="rotate(-90 82.3 142.3)">5</text>
<text x="84.8" y="142.3" transform="rotate(-90 84.8 142.3)">4</text>
<text x="87.4" y="142.3" transform="rotate(-90 87.4 142.3)">3</text>
<text x="89.9" y="142.3" transform="rotate(-90 89.9 142.3)">2</text>
<text x="92.5" y="142.3" transform="rotate(-90 92.5 142.3)">1</text>
<text x="122.7" y="141">5</text>
<text x="156" y="143.6" transform="rotate(-90 156 143.6)">1</text>
<text x="158.5" y="143.6" transform="rotate(-90 158.5 143.6)">2</text>
<text x="161" y="143.6" transform="rotate(-90 161 143.6)">3</text>
<text x="217.9" y="138.9">1</text>
<text x="225.6" y="138.9">2</text>
<text x="233.2" y="138.9">1</text>
<text x="240.8" y="138.9">2</text>
<text x="248.4" y="138.9">1</text>
<text x="256" y="138.9">2</text>
<text x="263.7" y="138.9">1</text>
<text x="271.3" y="138.9">2</text>
<text x="135.6" y="146.8" transform="rotate(-90 135.6 146.8)">4</text>
<text x="56.7" y="171.4">3</text>
<text x="69.4" y="171.4">2</text>
<text x="63.2" y="178.5" transform="rotate(-90 63.2 178.5)">1</text>
</g>
<g font-size="1.8" fill="#0f0f0f">
<text x="158.7" y="52">Row 1</text>
<text x="158.7" y="54.5">Row 2</text>
<text x="158.7" y="57">Row 3</text>
<text x="158.7" y="59.6">Row 4</text>
<text x="158.7" y="62.1">Col 1</text>
<text x="158.7" y="64.7">Col 2</text>
<text x="158.7" y="69.7">Col 4</text>
<text x="158.7" y="67.2">Col 3</text>
<text x="168.3" y="118">3V3</text>
<text x="72.7" y="128.3">12W_Out</text>
<text x="72.7" y="130.8">13V_Out</text>
<text x="72.7" y="133.3">14U_Out</text>
</g>
<g font-size="1.4" fill="#a90000">
<text x="111.5" y="132.7" transform="rotate(-90 111.5 132.7)">2</text>
<text x="111.5" y="140.3" transform="rotate(-90 111.5 140.3)">1</text>
<text x="124.2" y="164.5" transform="rotate(-90 124.2 164.5)">1</text>
<text x="124.2" y="172.1" transform="rotate(-90 124.2 172.1)">2</text>
</g>
</svg>
